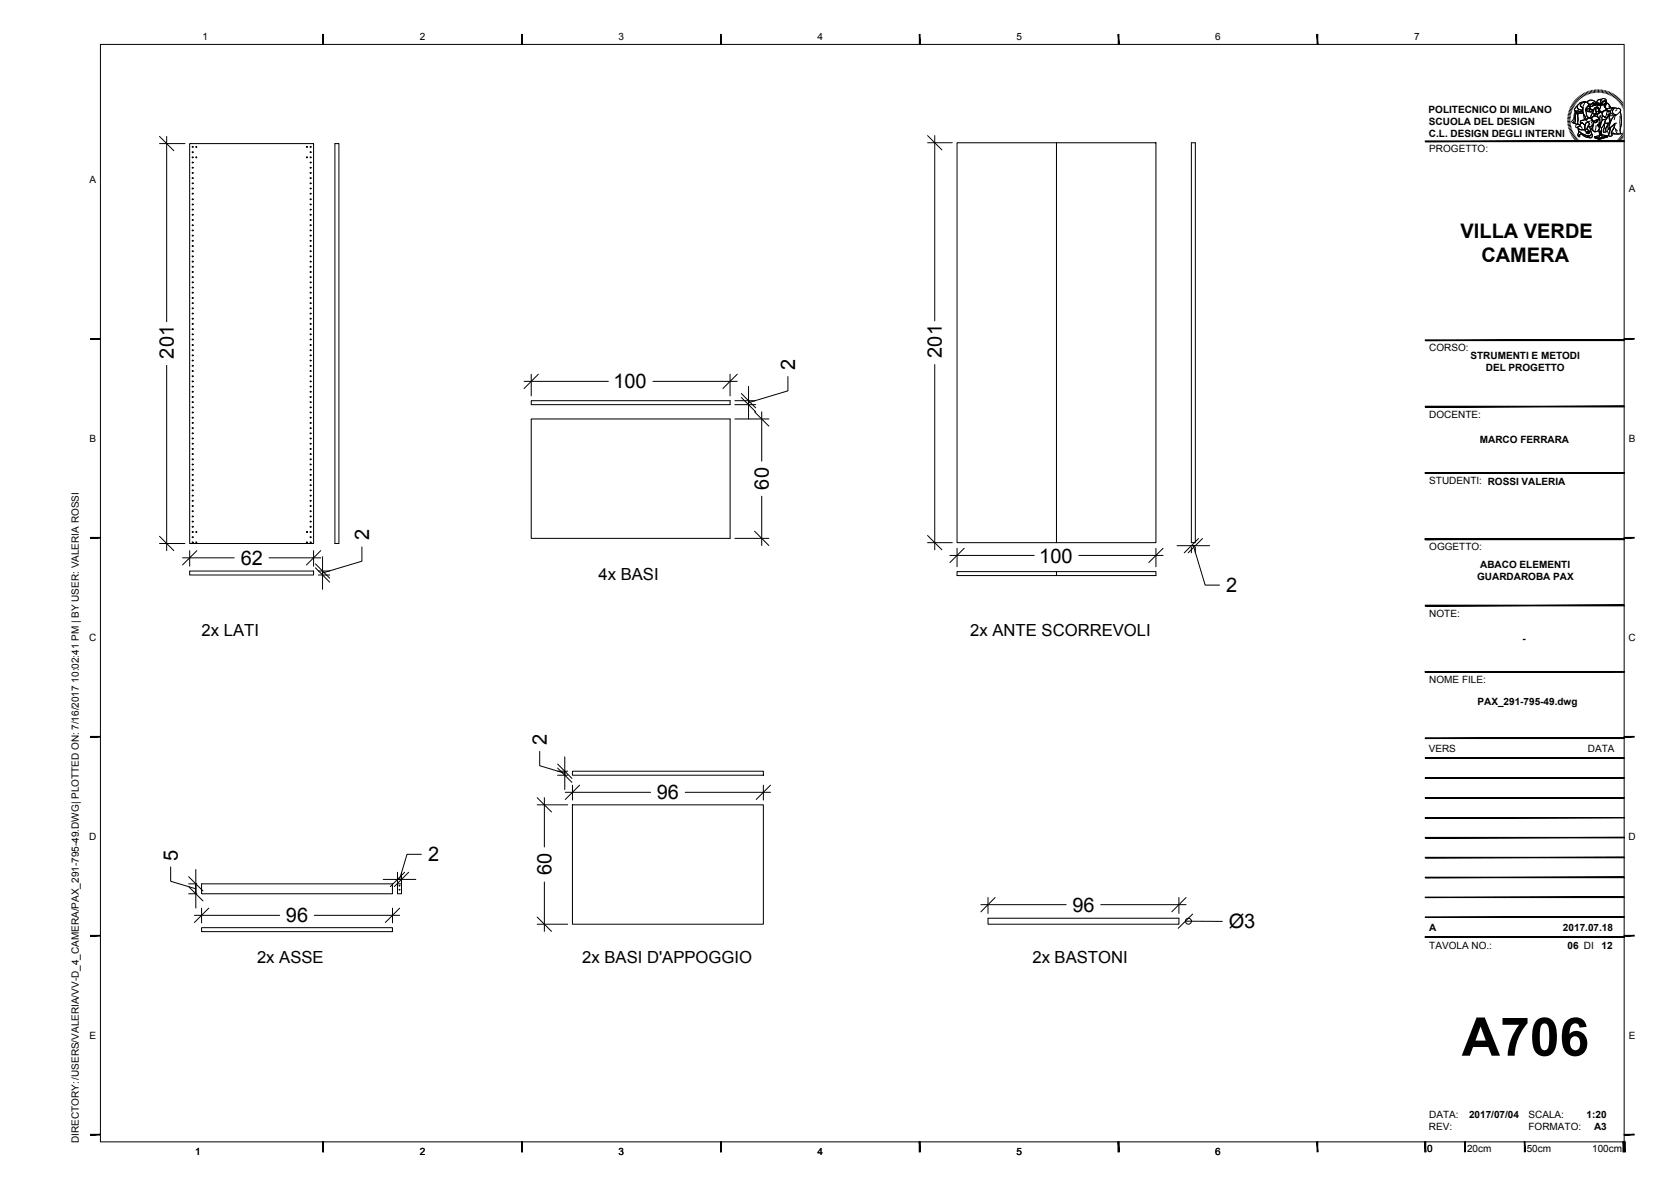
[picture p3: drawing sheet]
<svg xmlns="http://www.w3.org/2000/svg" width="420mm" height="297mm" viewBox="0 0 420 297" stroke-linecap="round" stroke-linejoin="round" font-family="sans-serif">
<!-- layer: dettagli -->
<g fill="none" stroke="#000" stroke-width=".25">
<circle cx="48.4" cy="39.5" r=".12"/>
<circle cx="48.4" cy="38.2" r=".12"/>
<circle cx="48.4" cy="36.9" r=".12"/>
<circle cx="49.3" cy="39.5" r=".12"/>
<circle cx="49.3" cy="36.9" r=".12"/>
<circle cx="77.2" cy="36.9" r=".12"/>
<circle cx="77.2" cy="39.5" r=".12"/>
<circle cx="78.1" cy="36.9" r=".12"/>
<circle cx="78.1" cy="38.2" r=".12"/>
<circle cx="78.1" cy="39.5" r=".12"/>
<circle cx="48.4" cy="55.3" r=".12"/>
<circle cx="48.4" cy="57.9" r=".12"/>
<circle cx="48.4" cy="59.2" r=".12"/>
<circle cx="48.4" cy="56.6" r=".12"/>
<circle cx="48.4" cy="46.1" r=".12"/>
<circle cx="48.4" cy="40.8" r=".12"/>
<circle cx="48.4" cy="51.4" r=".12"/>
<circle cx="48.4" cy="50.1" r=".12"/>
<circle cx="48.4" cy="43.5" r=".12"/>
<circle cx="48.4" cy="42.2" r=".12"/>
<circle cx="48.4" cy="52.7" r=".12"/>
<circle cx="48.4" cy="48.7" r=".12"/>
<circle cx="48.4" cy="47.4" r=".12"/>
<circle cx="48.4" cy="54" r=".12"/>
<circle cx="48.4" cy="44.8" r=".12"/>
<circle cx="78.1" cy="56.6" r=".12"/>
<circle cx="78.1" cy="50.1" r=".12"/>
<circle cx="78.1" cy="47.4" r=".12"/>
<circle cx="78.1" cy="40.8" r=".12"/>
<circle cx="78.1" cy="42.2" r=".12"/>
<circle cx="78.1" cy="59.2" r=".12"/>
<circle cx="78.1" cy="54" r=".12"/>
<circle cx="78.1" cy="52.7" r=".12"/>
<circle cx="78.1" cy="51.4" r=".12"/>
<circle cx="78.1" cy="44.8" r=".12"/>
<circle cx="78.1" cy="46.1" r=".12"/>
<circle cx="78.1" cy="48.7" r=".12"/>
<circle cx="78.1" cy="55.3" r=".12"/>
<circle cx="78.1" cy="43.5" r=".12"/>
<circle cx="78.1" cy="57.9" r=".12"/>
<circle cx="48.4" cy="61.8" r=".12"/>
<circle cx="48.4" cy="77.5" r=".12"/>
<circle cx="48.4" cy="76.2" r=".12"/>
<circle cx="48.4" cy="72.3" r=".12"/>
<circle cx="48.4" cy="69.7" r=".12"/>
<circle cx="48.4" cy="67" r=".12"/>
<circle cx="48.4" cy="63.1" r=".12"/>
<circle cx="48.4" cy="60.5" r=".12"/>
<circle cx="48.4" cy="74.9" r=".12"/>
<circle cx="48.4" cy="73.6" r=".12"/>
<circle cx="48.4" cy="64.4" r=".12"/>
<circle cx="48.4" cy="71" r=".12"/>
<circle cx="48.4" cy="65.7" r=".12"/>
<circle cx="48.4" cy="78.8" r=".12"/>
<circle cx="48.4" cy="68.3" r=".12"/>
<circle cx="78.1" cy="67" r=".12"/>
<circle cx="78.1" cy="76.2" r=".12"/>
<circle cx="78.1" cy="73.6" r=".12"/>
<circle cx="78.1" cy="65.7" r=".12"/>
<circle cx="78.1" cy="78.8" r=".12"/>
<circle cx="78.1" cy="61.8" r=".12"/>
<circle cx="78.1" cy="60.5" r=".12"/>
<circle cx="78.1" cy="72.3" r=".12"/>
<circle cx="78.1" cy="69.7" r=".12"/>
<circle cx="78.1" cy="71" r=".12"/>
<circle cx="78.1" cy="63.1" r=".12"/>
<circle cx="78.1" cy="77.5" r=".12"/>
<circle cx="78.1" cy="74.9" r=".12"/>
<circle cx="78.1" cy="68.3" r=".12"/>
<circle cx="78.1" cy="64.4" r=".12"/>
<circle cx="48.4" cy="86.7" r=".12"/>
<circle cx="48.4" cy="90.6" r=".12"/>
<circle cx="48.4" cy="99.8" r=".12"/>
<circle cx="48.4" cy="97.1" r=".12"/>
<circle cx="48.4" cy="93.2" r=".12"/>
<circle cx="48.4" cy="94.5" r=".12"/>
<circle cx="48.4" cy="88" r=".12"/>
<circle cx="48.4" cy="85.3" r=".12"/>
<circle cx="48.4" cy="82.7" r=".12"/>
<circle cx="48.4" cy="91.9" r=".12"/>
<circle cx="48.4" cy="89.3" r=".12"/>
<circle cx="48.4" cy="84" r=".12"/>
<circle cx="48.4" cy="80.1" r=".12"/>
<circle cx="48.4" cy="95.8" r=".12"/>
<circle cx="48.4" cy="98.5" r=".12"/>
<circle cx="48.4" cy="81.4" r=".12"/>
<circle cx="78.1" cy="90.6" r=".12"/>
<circle cx="78.1" cy="93.2" r=".12"/>
<circle cx="78.1" cy="86.7" r=".12"/>
<circle cx="78.1" cy="85.3" r=".12"/>
<circle cx="78.1" cy="80.1" r=".12"/>
<circle cx="78.1" cy="97.1" r=".12"/>
<circle cx="78.1" cy="89.3" r=".12"/>
<circle cx="78.1" cy="81.4" r=".12"/>
<circle cx="78.1" cy="95.8" r=".12"/>
<circle cx="78.1" cy="94.5" r=".12"/>
<circle cx="78.1" cy="84" r=".12"/>
<circle cx="78.1" cy="91.9" r=".12"/>
<circle cx="78.1" cy="98.5" r=".12"/>
<circle cx="78.1" cy="88" r=".12"/>
<circle cx="78.1" cy="82.7" r=".12"/>
<circle cx="78.1" cy="99.8" r=".12"/>
<circle cx="48.4" cy="112.8" r=".12"/>
<circle cx="48.4" cy="116.7" r=".12"/>
<circle cx="48.4" cy="107.6" r=".12"/>
<circle cx="48.4" cy="106.3" r=".12"/>
<circle cx="48.4" cy="111.5" r=".12"/>
<circle cx="48.4" cy="118" r=".12"/>
<circle cx="48.4" cy="119.3" r=".12"/>
<circle cx="48.4" cy="110.2" r=".12"/>
<circle cx="48.4" cy="108.9" r=".12"/>
<circle cx="48.4" cy="103.7" r=".12"/>
<circle cx="48.4" cy="105" r=".12"/>
<circle cx="48.4" cy="101.1" r=".12"/>
<circle cx="48.4" cy="115.4" r=".12"/>
<circle cx="48.4" cy="114.1" r=".12"/>
<circle cx="48.4" cy="102.4" r=".12"/>
<circle cx="78.1" cy="116.7" r=".12"/>
<circle cx="78.1" cy="107.6" r=".12"/>
<circle cx="78.1" cy="108.9" r=".12"/>
<circle cx="78.1" cy="114.1" r=".12"/>
<circle cx="78.1" cy="106.3" r=".12"/>
<circle cx="78.1" cy="111.5" r=".12"/>
<circle cx="78.1" cy="112.8" r=".12"/>
<circle cx="78.1" cy="102.4" r=".12"/>
<circle cx="78.1" cy="110.2" r=".12"/>
<circle cx="78.1" cy="105" r=".12"/>
<circle cx="78.1" cy="115.4" r=".12"/>
<circle cx="78.1" cy="103.7" r=".12"/>
<circle cx="78.1" cy="118" r=".12"/>
<circle cx="78.1" cy="101.1" r=".12"/>
<circle cx="78.1" cy="119.3" r=".12"/>
<circle cx="48.4" cy="135" r=".12"/>
<circle cx="48.4" cy="124.6" r=".12"/>
<circle cx="48.4" cy="123.2" r=".12"/>
<circle cx="48.4" cy="127.2" r=".12"/>
<circle cx="48.4" cy="128.5" r=".12"/>
<circle cx="48.4" cy="129.8" r=".12"/>
<circle cx="48.4" cy="125.9" r=".12"/>
<circle cx="48.4" cy="121.9" r=".12"/>
<circle cx="48.4" cy="120.6" r=".12"/>
<circle cx="48.4" cy="136.3" r=".12"/>
<circle cx="48.4" cy="132.4" r=".12"/>
<circle cx="48.4" cy="131.1" r=".12"/>
<circle cx="48.4" cy="133.7" r=".12"/>
<circle cx="49.3" cy="136.3" r=".12"/>
<circle cx="49.3" cy="133.7" r=".12"/>
<circle cx="77.2" cy="136.3" r=".12"/>
<circle cx="77.2" cy="133.7" r=".12"/>
<circle cx="78.1" cy="135" r=".12"/>
<circle cx="78.1" cy="133.7" r=".12"/>
<circle cx="78.1" cy="129.8" r=".12"/>
<circle cx="78.1" cy="128.5" r=".12"/>
<circle cx="78.1" cy="120.6" r=".12"/>
<circle cx="78.1" cy="132.4" r=".12"/>
<circle cx="78.1" cy="123.2" r=".12"/>
<circle cx="78.1" cy="136.3" r=".12"/>
<circle cx="78.1" cy="131.1" r=".12"/>
<circle cx="78.1" cy="125.9" r=".12"/>
<circle cx="78.1" cy="124.6" r=".12"/>
<circle cx="78.1" cy="121.9" r=".12"/>
<circle cx="78.1" cy="127.2" r=".12"/>
</g>
<!-- layer: 0 -->
<g fill="none" stroke="#000" stroke-width=".25">
<path d="M40.1 34.3l3.6 3.6M47.7 36.1h31.1v100.5h-31.1zM84.2 36.1h1v100.5h-1zM233.2 34.1l3.6 3.6M240.6 35.9h50.1v100.5h-50.1zM265.6 35.9v100.5M299.6 35.9h1v100.5h-1zM135.4 94l-3.6 3.6M185.4 94l-3.6 3.6M186.4 98.9l3.6 3.6M186.4 99.9l3.6 3.6M133.6 105.3h50v30h-50z"/>
<path d="M133.6 100.7h50v1h-50zM189.7 103.5l3.6 3.6M40.1 134.8l3.6 3.6M49.5 138.4l-3.6 3.6M80.6 138.4l-3.6 3.6M189.7 133.5l3.6 3.6M233.2 134.6l3.6 3.6M242.4 137.8l-3.6 3.6M292.4 137.8l-3.5 3.6M301.4 135.3l-3.6 3.6M302.4 135.3l-3.6 3.6M47.7 143.5h31.1v1h-31.1z"/>
<path d="M79.3 141.7l3.6 3.6M79.3 142.7l3.6 3.6M240.6 143.6h50.1v1h-50.1zM265.6 143.6v1M140.2 192l3.6 3.6M140.2 193l3.6 3.6M143.9 193.8h48v1h-48zM145.7 197.3l-3.6 3.6M193.7 197.3l-3.6 3.6M101.7 219.2l-3.6 3.6M102.8 219.2l-3.6 3.6M135.1 200.5l3.6 3.6"/>
<path d="M143.9 202.3h48v30h-48zM47.4 220.3l3.6 3.6M47.4 222.8l3.6 3.6M50.7 222.1h48v2.5h-48zM50.7 233.1h48v1h-48zM52.5 228.2l-3.6 3.6M99.9 222.1h1.1v2.5h-1.1zM100.5 228.2l-3.6 3.6M135.1 230.4l3.6 3.7M248.4 230.8h48v1.5h-48zM250.2 225.5l-3.6 3.6M298.2 225.5l-3.6 3.6"/>
<path d="M299.9 229.7l-3.7 3.6"/>
<circle cx="100.4" cy="223.6" r=".1"/>
<circle cx="100.4" cy="222.6" r=".1"/>
<circle cx="298.8" cy="231.5" r=".75"/>
</g>
<!-- layer: A-ANNO-DIMS -->
<g fill="none" stroke="#000" stroke-width=".25">
<path d="M40.1 36.1h6.4M41.9 34.3v46.6M233.2 35.9h6.2M235 34.1v46.5M41.9 91.8v46.6M131.8 95.8h21.2M133.6 94v5.5M164.2 95.8h21.2M183.6 94v5.5M188.2 97.1v3.6M198.1 94.6v3.6l-9.9 3M235 91.6v46.6"/>
<path d="M184.8 105.3h8.5M184.8 100.7h5.2M184.8 101.7h5.2M188.2 100.7v1v-1M188.2 101.7v3.6M191.5 103.5v12.4M40.1 136.6h6.4M47.7 138.4v3.9M78.8 138.4v3.9M81.1 139.9v3.6M91 137.4v3.6l-9.9 3M184.8 135.3h8.5"/>
<path d="M191.5 124.7v12.4M233.2 136.4h6.2M238.8 139.6h21.2M240.6 137.8v4.6M271.3 139.6h21.1M290.7 137.8v4.6M296 137.1h3.6M299.6 137.1h1h-1M299.6 137.6v1.3M300.1 137.1l2.9 9.9h3.6M300.6 137.6v1.3M300.6 137.1h3.6"/>
<path d="M45.9 140.2h13M67.6 140.2h13M80 143.5h2.9M80 144.5h2.9M81.1 143.5v1v-1M81.1 144.5v3.6M135.7 188.8v3.6l6.3 1.9M140.2 193.8h2.5M140.2 194.8h2.5M142 193.8v1v-1M142 190.2v3.6M142 194.8v3.6"/>
<path d="M142.1 199.1h21.5M143.9 197.3v3.8M172.3 199.1h21.4M191.9 197.3v3.8M42.9 217.9v3.6l6.3 1.9M49.2 218.5v3.6M99.9 219.2v4.2M101 219.2v4.2M105.9 214.7h-3.6l-1.8 6.3M135.1 202.3h7.6M136.9 200.5v12.3M47.4 222.1h2.1"/>
<path d="M47.4 224.6h2.1M48.9 230h21.4M49.2 222.1v2.5v-2.5M49.2 224.6v3.6M50.7 228.2v3.7M79 230h21.5M96.4 221h3.5M98.7 228.2v3.7M99.9 221h1.1h-1.1M101 221h3.6M135.1 232.3h7.6M136.9 221.7v12.4"/>
<path d="M246.6 227.3h21.5M248.4 225.5v4M276.8 227.3h21.4M296.4 225.5v4M298.1 231.5h9.3"/>
</g>
<g fill="#fff" stroke="#fff" stroke-width=".25">
<path d="M39.2 81.8v9.1h5.4zM39.2 81.8h5.4v9.1z"/>
<path d="M59.8 137.5v5.4l6.9-5.4zM59.8 142.9l6.9-5.4v5.4z"/>
<path d="M88.3 132.3v4.2h5.4zM88.3 132.3h5.4v4.2z"/>
<path d="M188.8 116.8v7h5.4zM188.8 116.8h5.4v7z"/>
<path d="M195.4 89.5v4.2h5.4zM195.4 89.5h5.4v4.2z"/>
<path d="M153.9 93.1v5.5l9.4-5.5zM153.9 98.6l9.4-5.5v5.5z"/>
<path d="M232.3 81.5v9.2h5.5zM232.3 81.5h5.5v9.2z"/>
<path d="M260.9 136.9v5.4l9.5-5.4zM260.9 142.3l9.5-5.4v5.4z"/>
<path d="M307.5 144.3v5.4l4.2-5.4zM311.7 144.3v5.4h-4.2z"/>
<path d="M40.2 212.8v4.2h5.4zM40.2 212.8h5.4v4.2z"/>
<path d="M71.2 227.3v5.4l6.9-5.4zM71.2 232.7l6.9-5.4v5.4z"/>
<path d="M106.8 212v5.4l4.3-5.4zM111.1 212v5.4h-4.3z"/>
<path d="M134.1 213.7v7.1h5.5zM134.1 213.7h5.5v7.1z"/>
<path d="M164.5 196.4v5.4l6.9-5.4zM164.5 201.8l6.9-5.4v5.4z"/>
<path d="M133 183.7v4.2h5.4zM133 183.7h5.4v4.2z"/>
<path d="M269 224.6v5.5l6.9-5.5zM269 230.1l6.9-5.5v5.5z"/>
<path d="M308.3 228.7l-.1 5.7 8.1-5.7zM308.2 234.4l8.1-5.7v5.8z"/>
</g>
<!-- layer: G-ANNO-LOGO -->
<g fill="none" stroke="#000" stroke-width=".25">
<path d="M394.1 30.2h.7M394.2 29.8l.6 .1M394.2 29.5h.7M394.2 29.1l.7 .1M394.3 28.8l.6 .1M394.4 28.4l.6 .2M394.5 28.1l.6 .2M394.6 27.7l.6 .2M394.7 27.4l.6 .2M394.8 27.1l.6 .2M394.8 30.5h-.6M394.9 30.8l-.7 .1"/>
<path d="M394.9 31.2h-.7M394.9 31.5l-.6 .1M395 26.7l.6 .3M395 31.8l-.7 .1M395.1 32.1l-.7 .2M395.1 26.4l.6 .4M395.2 32.4l-.7 .2M395.3 32.7l-.6 .3M395.3 26.1l.6 .4M395.4 33l-.6 .3M395.5 25.8l.6 .4M395.6 33.3l-.7 .3"/>
<path d="M395.7 33.6l-.6 .3M395.7 25.5l.6 .4M395.9 33.9l-.6 .3M396 25.3l.5 .4M396 27.8l1 .1a.67 .67 0 0 0 1-.1l.1 .6h-1a.78 .78 0 0 1-1.1-.5zM396.1 27.8v.5M396.1 34.2l-.6 .4M396.2 25l.5 .4M396.2 28.3l-.2 .6-.2 1.4-.3 .6 .4 .1M396.3 34.4l-.6 .4M396.3 26.8l.4-.2-.1 .3a.81 .81 0 0 0 1 .8l.3 .1-.2 .1a.56 .56 0 0 1-.8 0h-.5a.51 .51 0 0 1-.5-.4 .51 .51 0 0 1 .3-.5zM396.5 24.7l.4 .5"/>
<path d="M396.5 34.7l-.6 .4M396.5 28.4l-.3 .4-.1 1.4-.2 .8 .7 .2M396.5 28.4h.4l-.2 .5v2.3l-.8-.2 .2-.9a1.75 1.75 0 0 1 .4-1.7zM396.7 26.6l-.6 .5a.44 .44 0 0 0-.2 .5 .44 .44 0 0 0 .5 .3h.6a.65 .65 0 0 0 1-.1M396.7 34.9l-.5 .5M396.7 24.5l.5 .5M396.7 31.9v.1a1.21 1.21 0 0 0 1.8 .5M396.7 26.4l.7-.6 1.3-.2a1 1 0 0 0-1.3 1.1l.6 .3v.8l-.5-.2a.77 .77 0 0 1-.9-.7zM396.9 32.3v.6l.8 .6 1.9 .9M396.9 32.3l.7 .3 .9-.1 .1 .5 .3 .3v.2l.2-.3 .3 .4-.2-.5 .3 .4-.1-.5 .4 .2-.8-.7 .3-.7 .4 .1 .3 1a.79 .79 0 0 1 0 1 .79 .79 0 0 1-.8 .3l-1.7-.9-.6-.4zM396.9 35.2l-.5 .4M396.9 28.4h1.2l.6 1.2-.1 .4-.4 .2a.59 .59 0 0 0-.6 .1 .59 .59 0 0 0-.2 .6l.2 .1-.4 .4a.56 .56 0 0 1-.5-.8v-1.7z"/>
<path d="M396.9 28.4l-.2 .6v2.2M397 24.3l.4 .5M397 33l-.1 .1a1.03 1.03 0 0 0 0 1.2l.4-.1-.3-.2a.51 .51 0 0 1 .5-.3 .51 .51 0 0 1 .5 .3l.9 .5a1.3 1.3 0 0 0 1.5-.1l-.2-.8M397 33l.8 .6 1.4 .6 .6-.1 .4-.5a.65 .65 0 0 1 0 .9 .65 .65 0 0 1-.9 0l-1.3-.5a.44 .44 0 0 0-.5-.3 .44 .44 0 0 0-.3 .4v.2h-.3a.85 .85 0 0 1 0-1.1zM397.1 35.4l-.4 .5M397.2 31.4a.5 .5 0 0 0-.8-.1 .5 .5 0 0 0 .1 .8 .61 .61 0 0 1 .5-.4 .61 .61 0 0 1 .6 .3l.3 .3M397.3 24l.4 .6M397.4 35.6l-.5 .5M397.4 31.1l.4-.3 .2 .2a.73 .73 0 0 1 .5 1v.5a1.23 1.23 0 0 1-1.8-.5l.4-.3h.3l-.2-.3zM397.4 30.4l1.2-.4 .3 .2 .4-.6 .8 .2 .3 .4a.94 .94 0 0 1 .3 1 .94 .94 0 0 1-.8 .6 .36 .36 0 0 1-.6 0 .36 .36 0 0 1 .4-.5 .58 .58 0 0 0-.7-.6 .58 .58 0 0 0-.4 .8l-.8-.7a.29 .29 0 0 1-.4 .1 .29 .29 0 0 1 0-.5zM397.6 23.8l.3 .6M397.6 35.8l-.4 .5"/>
<path d="M397.6 26a.97 .97 0 0 1 1.1-.4 .97 .97 0 0 1 .7 .9l-.3 .4a1 1 0 0 0-.2 1.5 .99 .99 0 0 0 .7 1.2l-.5 .1-.2 .5-.3-.2 .1-.4-.7-1.4v-1.2a.56 .56 0 0 1-.6-.4 .56 .56 0 0 1 .2-.6zM397.8 30.7l.7 .8M397.8 30.8l-.6 .5 .2 .4M397.9 23.6l.3 .6M397.9 36l-.4 .6M398 28.4l-1.8-.1a.92 .92 0 0 0-.4 1l-.1 .5-.5 .8 .3 .3M398.2 23.5l.3 .6M398.2 36.2l-.4 .5M398.2 28.7l.2 1.4M398.4 26l-.4 1 .1 1.5 .4 .7 .1 .7 .1 .2h.3l.1-.4 .5-.1a1.06 1.06 0 0 1-.8-1.4 1.49 1.49 0 0 1 .6-1.7 1.04 1.04 0 0 0-1.4-.9l-.7 .3-.6 .5-.1 .5a.81 .81 0 0 0 1 .8l.3 .1M398.5 36.3l-.4 .6M398.5 23.3l.3 .6"/>
<path d="M398.6 30l-.4 .2a.59 .59 0 0 0-.6 .1 .59 .59 0 0 0-.2 .6l.2 .1M398.7 25.6a1 1 0 0 0-1.3 1l.6 .4M398.7 36.5l-.3 .6M398.8 30.9a.45 .45 0 0 1 .6-.1 .45 .45 0 0 1 .2 .6l-.6 1.1 .8 .7-.4-.2 .1 .5-.3-.4 .1 .5-.2-.4-.2 .3v-.2l-.4-.7v-.9zM398.8 23.2l.3 .6M398.9 30.8a.47 .47 0 0 1 .7 .1 .47 .47 0 0 1-.2 .7l-.4 .9 .8 .7-.4-.2 .1 .5-.3-.4 .1 .5-.2-.4-.2 .3v-.2l-.4-.7v-1.1zM398.9 27l.4-.3 .6-.1-.1 .6-1.2 .5zM398.9 27.5l.8-.3 .3 .2-.4 .2 .2 .5a.6 .6 0 0 1-.9-.6zM399 27.5a.57 .57 0 0 0 .8 .6M399 36.6l-.2 .6M399.1 25.7l.7-.5 1 .2a.3 .3 0 0 1 .3 .3 .3 .3 0 0 1-.4 .2l-.2-.1v.2l-.7 .2-.4-.1M399.1 23l.3 .7"/>
<path d="M399.2 25.4l1.1-.2 .7 .4a.22 .22 0 0 1 .2 .2 .22 .22 0 0 1-.3 .2l-.4-.2-.4 .4h-.4l-.6-.5zM399.3 36.7l-.2 .7M399.4 26l.6 .2 .6-.4 .3 .2-.2 .6-.4 .2-.5-.2-.5 .1zM399.5 22.9l.2 .7M399.6 29.6a1.15 1.15 0 0 1 1 .8 1.15 1.15 0 0 1-.3 1.2M399.6 36.8l-.2 .7M399.7 27.5h.8l-.2 .2a.38 .38 0 0 1-.4 .5 .38 .38 0 0 1-.3-.6zM399.7 31.9l.3 1a.79 .79 0 0 1 0 1 .79 .79 0 0 1-.8 .3M399.7 27.2l.3 .2M399.8 26.9v.3l-1.1 .5M399.8 30.5l-.8 .2M399.8 22.8l.2 .7"/>
<path d="M399.9 26.6l-.4 .5M400 36.9l-.2 .7M400 30.2l.7 .4M400.1 27.5a.34 .34 0 0 0-.4 .3 .34 .34 0 0 0 .4 .3 .34 .34 0 0 0 .2-.4l.2-.2-.6 .1M400.1 30.6a.7 .7 0 0 1 .2 1 .7 .7 0 0 1-1 .2M400.2 29.6l.6-.5 .6 .1 .5 .4a.3 .3 0 0 1 .1 .4 .3 .3 0 0 1-.5 .1l-.3 .2a.49 .49 0 0 1-.5 .3 .49 .49 0 0 1-.4-.5zM400.2 29.8l.1-.3a.87 .87 0 0 1 1.3-.2l.3 .2a.29 .29 0 0 1 .2 .4 .29 .29 0 0 1-.3 .2l-1.2 .4M400.2 22.7l.1 .7M400.2 32.4l.8 .7M400.3 37l-.2 .7M400.4 26.5v.1M400.5 26.1l.1 .2"/>
<path d="M400.5 31.8v1M400.5 28.4a1.29 1.29 0 0 0-.5 1.3M400.5 22.7l.1 .6M400.5 26.2h.1M400.6 37.1l-.1 .6M400.6 30.5l1.2-.4-.2 .5-.4 .2-.5-.1zM400.6 30.5l.6 .3 .4-.2 .2-.5a.31 .31 0 0 0 .2-.3 .31 .31 0 0 0-.1-.3l-.6-.3-.6-.1-.5 .7h-.2v-.5l.5-.9 .2 .2h1.1l.5-.3v-.4l.6 .2v.5a.83 .83 0 0 1-.2 1.1l.2 .6-.3 .4-.5 .2-.1 .5h-.3l.1 .3a.23 .23 0 0 1 .3 0 .23 .23 0 0 1 0 .3l.2-.2-.3 1.1a.96 .96 0 0 1-1.5-.1l-.4-.4 .4-.5 .2-1.1M400.6 31.3l-.3 .9-.4 .4M400.9 26.3l.7-.1a.23 .23 0 0 1 .3 .2 .23 .23 0 0 1-.3 .3zM400.9 22.6l.1 .7M400.9 26l-.2 .6-.4 .2-.5-.2-.5 .1M400.9 27.2l.8-.2 .6 1a.23 .23 0 0 1 0 .3 .23 .23 0 0 1-.3 0 .23 .23 0 0 1 0-.3l-.1-.8a.44 .44 0 0 0-.7-.1 .44 .44 0 0 0 .1 .7v.1a.43 .43 0 0 1 .2 .5 .43 .43 0 0 1-.4 .3h-.2a.36 .36 0 0 1-.4-.2 .36 .36 0 0 1 .2-.5z"/>
<path d="M400.9 37.1l-.1 .7M401 34.4l2-.5 1.1 .2-2 .6zM401 34.4l1.1 .3v.3l-1.1-.3zM401.2 27.1h.4l.5 .6a.64 .64 0 0 1-.1 .7 .64 .64 0 0 1-.7 .2zM401.2 22.6l.1 .6M401.2 37.2v.6M401.3 26.2l.1-.3a.53 .53 0 0 1 .7 .5l-.2 .1M401.3 30.6l.1 .1M401.3 31.5l-.3 1.6 1-.2M401.4 25.9a.53 .53 0 0 1 .7 .5l-.2 .1-.2-.3h-.4zM401.4 30.3l.1 .1M401.4 30.5l.1 .1"/>
<path d="M401.5 30.3l-.1 .1M401.5 27.4h.1M401.6 37.2l-.1 .7M401.6 27.3l-.2 .1M401.6 22.5v.7M401.7 26.3l-.4-.1-.4 .1 .2 .1a.39 .39 0 0 0 .4 .3 .39 .39 0 0 0 .4-.3l-.2-.2v.2M401.7 28.7v.7M401.7 31.4l.2 .1 .3-.6 .4-.2-.3 1.1-.2 .2a.23 .23 0 0 0 0-.3 .23 .23 0 0 0-.3 0zM401.8 30.1l-.2 .5a.5 .5 0 0 1-.9-.1M401.8 27.2l.2 .2-.1 .2M401.9 37.2v.7M401.9 27.3a.43 .43 0 0 0-.7-.2 .43 .43 0 0 0 .1 .7 .49 .49 0 0 1 .1 .7 .49 .49 0 0 1-.7 .1l-.2-.3 .3-1 .3-.3 .8 .1 .4 .8a.24 .24 0 0 1-.1 .4 .24 .24 0 0 1-.3-.2"/>
<path d="M401.9 22.5v.7M402 27.7h-.2M402 27.5a.41 .41 0 0 1 0 .5 .41 .41 0 0 1-.6 0h-.1M402 28.3l-.3 .3h-.4M402.1 34.7l2-.6v.3l-2 .6zM402.1 34.7v.3M402.1 26.4l.1-.1a1.06 1.06 0 0 1 0 1.2M402.2 30.9h.1M402.2 31.5l-.1 .5 .2-.2M402.2 37.2l.1 .7M402.2 25.9l.1 .5M402.3 27.9l-.2-.4a.9 .9 0 0 0 .1-1.2l-.4-.4a.45 .45 0 0 1-.2-.6 .45 .45 0 0 1 .6-.3 .27 .27 0 0 1 .4 0 .27 .27 0 0 1-.1 .4v1.2l.2-.1v-.5a.42 .42 0 0 0 .3 .4 .42 .42 0 0 0 .5-.2l-.1 .7 .2-.1 .4 .6-1.1 .7"/>
<path d="M402.3 22.6v.6M402.3 31.3l-.1 .2v-.2M402.4 28.9l-.2 1.4M402.4 28.2l.4 .2M402.4 33l.2-.1 .1 1.1-.2-.6-.4 .7zM402.5 30.1l-.4 .4v.4M402.5 37.2l.1 .6M402.6 30.7l-.4 .2-.2 .6h-.4l.3 .2 .2-.1M402.6 29l-.4 .9M402.7 22.6l-.1 .7M402.7 25l.7-.2 .3 .2 .2 .3v.8l-.4 .9v-.8l.2-.4-.2-.5-.2 .1a.74 .74 0 0 0-.6 1.1l-.2 .1-.1-.8zM402.7 25h-.5a.61 .61 0 0 0-.6 .8"/>
<path d="M402.8 26l.2 .4 .5-.2M402.8 24.9l.5-.1 .6 .4v.9l-.4 .9v-.8l.2-.4a.28 .28 0 0 0-.1-.4 .28 .28 0 0 0-.3 0 .73 .73 0 0 0-.6 1.1l-.2 .1-.1-.9zM402.9 37.1v.7M402.9 28.1h.1a1.52 1.52 0 0 1 1.9 0 1.6 1.6 0 0 1-1.3 1.5l-.7-.8zM402.9 25.5l.6-.2 .2 .5-.2 .4a.4 .4 0 0 1-.4 .2 .4 .4 0 0 1-.3-.4zM402.9 25.7l.2 .1M402.9 30.1l.9-.1-.7 1.6a1.33 1.33 0 0 0-.4 1.4h-.3l-.2 .6-.2-1zM402.9 30.1l-.9 2.7 .2 .8-.1 .9 .4-1.1 .3 .9-.2-1.4-.4 .7M403 22.6l-.1 .7M403 26.2l.1 .1M403 29.1a.65 .65 0 0 0-.1 1l1-.2 .4-.5M403 25.8v.1"/>
<path d="M403.1 26.1h.1M403.2 37.1l.1 .6M403.4 22.7l-.2 .7M403.4 25.9l.2 .1M403.4 31.1l.8-.1-.5 1.3 .2 .7-.4 .2-.4-.1zM403.4 26h.1M403.5 37l.2 .6M403.6 26.8l.4 .6M403.7 29.2v.1M403.7 22.8l-.2 .6M403.7 27.6a2.29 2.29 0 0 1 1.9-.5l-.7 1zM403.8 30l-.7 1.6a1.34 1.34 0 0 0-.4 1.4h-.1"/>
<path d="M403.8 36.9l.2 .6M403.8 29.2h-.2M403.9 25.8a1.28 1.28 0 0 1 .9 1l.3 .3-.4 .1a.63 .63 0 0 1-.8 .1 .63 .63 0 0 1-.2-.8zM403.9 29.5h-.1M403.9 25.8l.5 .3 .4 .7M404.1 22.9l-.2 .6M404.1 36.8l.2 .6M404.1 34.1v.3l-2 .6-1.1-.3v-.3l1.1 .3 2-.6-1.1-.2-2 .5M404.2 31l-.5 1.3 .2 .7-.2 .2-.6-.1 .3-2M404.4 29.2l.1-.2 .2 .1-.1 .8a.71 .71 0 0 1-.2 1.1l-1 .1 .4-1.1zM404.4 23l-.2 .6M404.4 36.7l.3 .6"/>
<path d="M404.5 28.8l-.1 .4M404.5 27.9h.3l.2 .4M404.5 26.7l.5 .4M404.6 30.9l-1.2 .2M404.6 32.3l-.1 .3 .3 .1M404.7 23.1l-.2 .7M404.7 36.6l.3 .6M404.7 29.1v1.2l-.2 1a1.87 1.87 0 0 0-.2 2l.2 .3M404.9 32.1l1.1-1-.5 1.6a1.26 1.26 0 0 0-.2 1.4l-.2 .1a.41 .41 0 0 1-.6-.1 .41 .41 0 0 1 .1-.5zM404.9 28.1a1.05 1.05 0 0 1 1.7-.8 .56 .56 0 0 1 .8 .2 .56 .56 0 0 1-.2 .8l-.3 .2a1.09 1.09 0 0 1-1.9-.2M405 28.3l-.5 .6a.69 .69 0 0 1-.5 .6 .69 .69 0 0 1-.7-.2h-.1a.76 .76 0 0 1 0-1.3l.5-.2a.34 .34 0 0 1 .5 .2 .34 .34 0 0 1-.3 .5l.1 .1a.24 .24 0 0 0 .2 .3 .24 .24 0 0 0 .2-.2l.2-.3-.1-.5-.7-.2-.9 .4v.5M405 29.8v.6"/>
<path d="M405 36.4l.3 .6M405 23.3l-.2 .6M405.3 36.3l.3 .5M405.4 23.4l-.3 .6M405.4 29l-.8 .1M405.5 33.2l.6 .5M405.6 36.1l.3 .6M405.7 23.6l-.4 .6M405.7 27.1a2.39 2.39 0 0 0-2 .6M405.8 35.9l.4 .6M405.9 32l.8 .9M405.9 29a6.5 6.5 0 0 0-1.4 3.5l1.5-1.4 .5-.1"/>
<path d="M405.9 27.1a.92 .92 0 0 0-.5 1.1 .92 .92 0 0 0 1 .7M406 27.1l.7 .2a.5 .5 0 0 1 .6 .1 .5 .5 0 0 1 .1 .7l.2 1a7.9 7.9 0 0 1-.2 3.7l.2 .8h-2.4v-.3l.6-1.2 .2-1-1.5 1.4a5.9 5.9 0 0 1 1.5-3.5l.4-.1a.93 .93 0 0 1-1-.7 .93 .93 0 0 1 .6-1.1zM406 23.8l-.4 .6M406 31.1l-.5 1.6a1.24 1.24 0 0 0-.2 1.4l-.2 .1a.4 .4 0 0 1-.6-.1 .4 .4 0 0 1 .1-.5l.3-1.5M406.1 35.7l.4 .5M406.1 29l-.2 1.1M406.3 32.5l.2 .8 .4 .4M406.3 24l-.4 .5M406.4 35.5l.4 .5M406.5 27.6l-.3 .3M406.6 24.2l-.5 .5M406.6 35.3l.5 .5"/>
<path d="M406.8 24.4l-.4 .5M406.8 35.1l.5 .4M407 34.8l.6 .5M407.1 24.7l-.5 .5M407.3 34.6l.5 .4M407.3 29.2l.1 3.3M407.4 24.9l-.5 .5M407.4 28.1a9.8 9.8 0 0 1 0 4.9l.2 .6h-2.4M407.5 34.3l.5 .4M407.6 25.2l-.5 .4M407.6 34l.6 .4M407.8 25.5l-.5 .4"/>
<path d="M407.8 33.8l.6 .3M408 33.5l.6 .3M408 25.7l-.5 .4M408.1 33.2l.6 .3M408.2 26l-.5 .4M408.3 32.9l.6 .3M408.4 32.6l.6 .2M408.4 26.3l-.6 .4M408.5 32.3l.6 .2M408.6 32l.6 .1M408.6 26.7l-.6 .3M408.6 31.7l.7 .1"/>
<path d="M408.7 31.3l.7 .1M408.7 31l.7 .1M408.8 27l-.7 .3M408.8 30.7h.6M408.8 30.4h.7M408.9 27.3l-.6 .3M409 27.6l-.6 .3M409.1 28l-.6 .2M409.2 28.3l-.6 .2M409.3 28.7l-.6 .1M409.4 29l-.7 .1M409.4 29.4h-.7"/>
<path d="M409.5 29.7l-.7 .1M409.5 30.1h-.7"/>
</g>
<!-- layer: G-ANNO-TTLB -->
<g fill="#fff" stroke="#fff" stroke-width=".25">
<path d="M383.4 35.5l30.7 4.3-5.7-4.3zM383.4 35.5l30.7 4.3h-30.7z"/>
<path d="M408.4 21h5.7l-5.7 14.5zM414.1 21l-5.7 14.5 5.7 4.3z"/>
</g>
<path d="M383.4 35.5h25v-14.5h5.7v18.8h-30.7z" fill="none" stroke="#fff" stroke-width=".25"/>
<g fill="#000" stroke="#000" stroke-width=".25">
<path d="M81.2 8.7l.1 2.5v-2.5zM81.2 8.7l.1 2.5h-.1z"/>
<path d="M131.2 8.7l.1 2.5v-2.5zM131.2 8.7l.1 2.5h-.1z"/>
<path d="M181.2 8.7l.1 2.5v-2.5zM181.2 8.7l.1 2.5h-.1z"/>
<path d="M231.2 8.7l.1 2.5v-2.5zM231.2 8.7l.1 2.5h-.1z"/>
<path d="M281.2 8.7l.1 2.5v-2.5zM281.2 8.7l.1 2.5h-.1z"/>
<path d="M331.2 8.7l.1 2.5v-2.5zM331.2 8.7l.1 2.5h-.1z"/>
<path d="M381.2 8.7l.1 2.5v-2.5zM381.2 8.7l.1 2.5h-.1z"/>
<path d="M358.4 35.6h50v-.2zM358.4 35.4h50l-50 .2z"/>
<path d="M22.8 85.2h2.5v-.1zM22.8 85.1h2.5l-2.5 .1z"/>
<path d="M358.4 85.6h50v-.2zM358.4 85.4h50l-50 .2z"/>
<path d="M408.4 85.2h2.5v-.1zM408.4 85.1h2.5l-2.5 .1z"/>
<path d="M358.4 118.8v.1l50-.1zM358.4 118.9l50-.1v.1z"/>
<path d="M358.4 102.3h50v-.2zM358.4 102.1h50l-50 .2z"/>
<path d="M358.4 118.9h50v-.1zM358.4 118.8h50l-50 .1z"/>
<path d="M22.8 135.2h2.5v-.1zM22.8 135.1h2.5l-2.5 .1z"/>
<path d="M358.4 135.4v.2l50-.2zM358.4 135.6l50-.2v.2z"/>
<path d="M358.4 135.4v.2l50-.2zM358.4 135.6l50-.2v.2z"/>
<path d="M358.4 135.4v.2l50-.2zM358.4 135.6l50-.2v.2z"/>
<path d="M358.4 135.4v.2l50-.2zM358.4 135.6l50-.2v.2z"/>
<path d="M408.4 135.2h2.5v-.1zM408.4 135.1h2.5l-2.5 .1z"/>
<path d="M358.4 152.1v.2l50-.2zM358.4 152.3l50-.2v.2z"/>
<path d="M358.4 168.7v.2l50-.2zM358.4 168.9l50-.2v.2z"/>
<path d="M358.4 168.7v.2l50-.2zM358.4 168.9l50-.2v.2z"/>
<path d="M22.8 185.2h2.5v-.1zM22.8 185.1h2.5l-2.5 .1z"/>
<path d="M358.4 195.4v.2l50-.2zM358.4 195.6l50-.2v.2z"/>
<path d="M358.4 190.4h50zM358.4 190.6l50-.2z"/>
<path d="M358.4 185.4v.2l50-.2zM358.4 185.6l50-.2v.2z"/>
<path d="M408.4 185.2h2.5v-.1zM408.4 185.1h2.5l-2.5 .1z"/>
<path d="M358.4 215.4h50zM358.4 215.6l50-.2z"/>
<path d="M358.4 210.4v.2l50-.2zM358.4 210.6l50-.2v.2z"/>
<path d="M358.4 205.4h50zM358.4 205.6l50-.2z"/>
<path d="M358.4 200.4h50zM358.4 200.6l50-.2z"/>
<path d="M22.8 235.2h2.5v-.1zM22.8 235.1h2.5l-2.5 .1z"/>
<path d="M358.4 235.4v.2l50-.2zM358.4 235.6l50-.2v.2z"/>
<path d="M358.4 235.4v.2l50-.2zM358.4 235.6l50-.2v.2z"/>
<path d="M358.4 230.4v.2l50-.2zM358.4 230.6l50-.2v.2z"/>
<path d="M358.4 225.4h50zM358.4 225.6l50-.2z"/>
<path d="M358.4 220.4v.2l50-.2zM358.4 220.6l50-.2v.2z"/>
<path d="M408.4 235.2h2.5v-.1zM408.4 235.1h2.5l-2.5 .1z"/>
<path d="M22.8 285.2h2.5v-.1zM22.8 285.1h2.5l-2.5 .1z"/>
<path d="M81.2 287l.1 2.5v-2.5zM81.2 287l.1 2.5h-.1z"/>
<path d="M81.2 287l.1 2.5v-2.5zM81.2 287l.1 2.5h-.1z"/>
<path d="M131.2 287l.1 2.5v-2.5zM131.2 287l.1 2.5h-.1z"/>
<path d="M131.2 287l.1 2.5v-2.5zM131.2 287l.1 2.5h-.1z"/>
<path d="M181.2 287l.1 2.5v-2.5zM181.2 287l.1 2.5h-.1z"/>
<path d="M181.2 287l.1 2.5v-2.5zM181.2 287l.1 2.5h-.1z"/>
<path d="M231.2 287l.1 2.5v-2.5zM231.2 287l.1 2.5h-.1z"/>
<path d="M231.2 287l.1 2.5v-2.5zM231.2 287l.1 2.5h-.1z"/>
<path d="M281.2 287l.1 2.5v-2.5zM281.2 287l.1 2.5h-.1z"/>
<path d="M281.2 287l.1 2.5v-2.5zM281.2 287l.1 2.5h-.1z"/>
<path d="M331.2 287l.1 2.5v-2.5zM331.2 287l.1 2.5h-.1z"/>
<path d="M358.3 287v2.5h.2zM358.3 287h.2v2.5z"/>
<path d="M358.3 287v2.5h.2zM358.3 287h.2v2.5z"/>
<path d="M368.3 287l.2 2.5v-2.5zM368.3 287l.2 2.5h-.2z"/>
<path d="M383.3 287l.2 2.5v-2.5zM383.3 287l.2 2.5h-.2z"/>
<path d="M408.1 287l.5 2.5v-2.5zM408.1 287l.5 2.5h-.5z"/>
<path d="M408.1 287l.5 2.5v-2.5zM408.1 287l.5 2.5h-.5z"/>
<path d="M408.4 285.2h2.5v-.1zM408.4 285.1h2.5l-2.5 .1z"/>
</g>
<path d="M25.3 11.2h383.1v275.8h-383.1z" fill="none" stroke="#000" stroke-width=".25"/>
<text font-size="13.4" x="367.5" y="265.3">A706</text>
<g font-size="5">
<text x="367.3" y="59.7">VILLA VERDE</text>
<text x="372.5" y="65.8">CAMERA</text>
<text x="236.8" y="89.9" transform="rotate(-90 236.8 89.9)">201</text>
<text x="43.7" y="90.1" transform="rotate(-90 43.7 90.1)">201</text>
<text x="199.9" y="92.9" transform="rotate(-90 199.9 92.9)">2</text>
<text x="154.2" y="97.6">100</text>
<text x="193.3" y="123" transform="rotate(-90 193.3 123)">60</text>
<text x="92.8" y="135.7" transform="rotate(-90 92.8 135.7)">2</text>
<text x="60.5" y="142">62</text>
<text x="261.3" y="141.4">100</text>
<text x="308.3" y="148.8">2</text>
<text x="137.5" y="187.1" transform="rotate(-90 137.5 187.1)">2</text>
<text x="165.1" y="200.9">96</text>
<text x="44.7" y="216.3" transform="rotate(-90 44.7 216.3)">5</text>
<text x="107.6" y="216.5">2</text>
<text x="138.6" y="220" transform="rotate(-90 138.6 220)">60</text>
<text x="71.9" y="231.8">96</text>
<text x="269.6" y="229.1">96</text>
<text x="308.9" y="233.2">Ø3</text>
</g>
<g font-size="4.2">
<text x="150.5" y="145.9">4x BASI</text>
<text x="50.7" y="159.8">2x LATI</text>
<text x="244" y="159.8">2x ANTE SCORREVOLI</text>
<text x="64.6" y="242">2x ASSE</text>
<text x="146.4" y="242">2x BASI D'APPOGGIO</text>
<text x="259.6" y="242">2x BASTONI</text>
</g>
<g font-size="2.5">
<text x="50.9" y="10">1</text>
<text x="105.5" y="10">2</text>
<text x="155.6" y="10">3</text>
<text x="205.5" y="10">4</text>
<text x="255.6" y="10">5</text>
<text x="305.6" y="10">6</text>
<text x="355.5" y="10">7</text>
<text x="359.2" y="28.5">POLITECNICO DI MILANO</text>
<text x="359.3" y="31.5">SCUOLA DEL DESIGN</text>
<text x="359.3" y="34.5">C.L. DESIGN DEGLI INTERNI</text>
<text x="359.4" y="38.3">PROGETTO:</text>
<text x="22.5" y="46.1">A</text>
<text x="409.5" y="48.4">A</text>
<text x="359.4" y="88.3">CORSO:</text>
<text x="369.7" y="90.2">STRUMENTI E METODI</text>
<text x="373.6" y="93.2">DEL PROGETTO</text>
<text x="359.4" y="105">DOCENTE:</text>
<text x="22.5" y="111.1">B</text>
<text x="372.1" y="111.4">MARCO FERRARA</text>
<text x="409.5" y="111.1">B</text>
<text x="359.4" y="121.6">STUDENTI: ROSSI VALERIA</text>
<text x="359.4" y="138.3">OGGETTO:</text>
<text x="372.2" y="142.8">ABACO ELEMENTI</text>
<text x="371.4" y="145.8">GUARDAROBA PAX</text>
<text x="359.4" y="155">NOTE:</text>
<text x="22.4" y="161.1">C</text>
<text x="382.9" y="161.4">-</text>
<text x="409.4" y="161.1">C</text>
<text x="359.4" y="171.6">NOME FILE:</text>
<text x="371.5" y="177.3">PAX_291-795-49.dwg</text>
<text x="359.3" y="188.9">VERS</text>
<text x="399.3" y="188.9">DATA</text>
<text x="22.4" y="211">D</text>
<text x="409.4" y="211">D</text>
<text x="359.4" y="233.9">A</text>
<text x="393" y="233.9">2017.07.18</text>
<text x="359.4" y="238.4">TAVOLA NO.:</text>
<text x="394.2" y="238.4">06 DI</text>
<text x="402.7" y="238.4">12</text>
<text x="22.5" y="261">E</text>
<text x="409.5" y="261">E</text>
<text x="359.4" y="281">DATA:</text>
<text x="369.4" y="280.9">2017/07/04</text>
<text x="384.3" y="280.9">SCALA:</text>
<text x="398.9" y="280.9">1:20</text>
<text x="19.8" y="287.2" transform="rotate(-90 19.8 287.2)">DIRECTORY:/USERS/VALERIA/VV-D_4_CAMERA/PAX_291-795-49.DWG| PLOTTED ON: 7/16/2017 10:02:41 PM | BY USER: VALERIA ROSSI</text>
<text x="359.3" y="283.9">REV:</text>
<text x="384.3" y="283.9">FORMATO:</text>
<text x="400.8" y="283.9">A3</text>
<text x="49" y="290.4">1</text>
<text x="105.5" y="290.4">2</text>
<text x="155.6" y="290.4">3</text>
<text x="205.5" y="290.4">4</text>
<text x="255.6" y="290.4">5</text>
<text x="305.6" y="290.4">6</text>
<text x="358.9" y="289.5">0</text>
<text x="368.9" y="289.5">20cm</text>
<text x="383.9" y="289.5">50cm</text>
<text x="400.3" y="289.5">100cm</text>
</g>
</svg>
